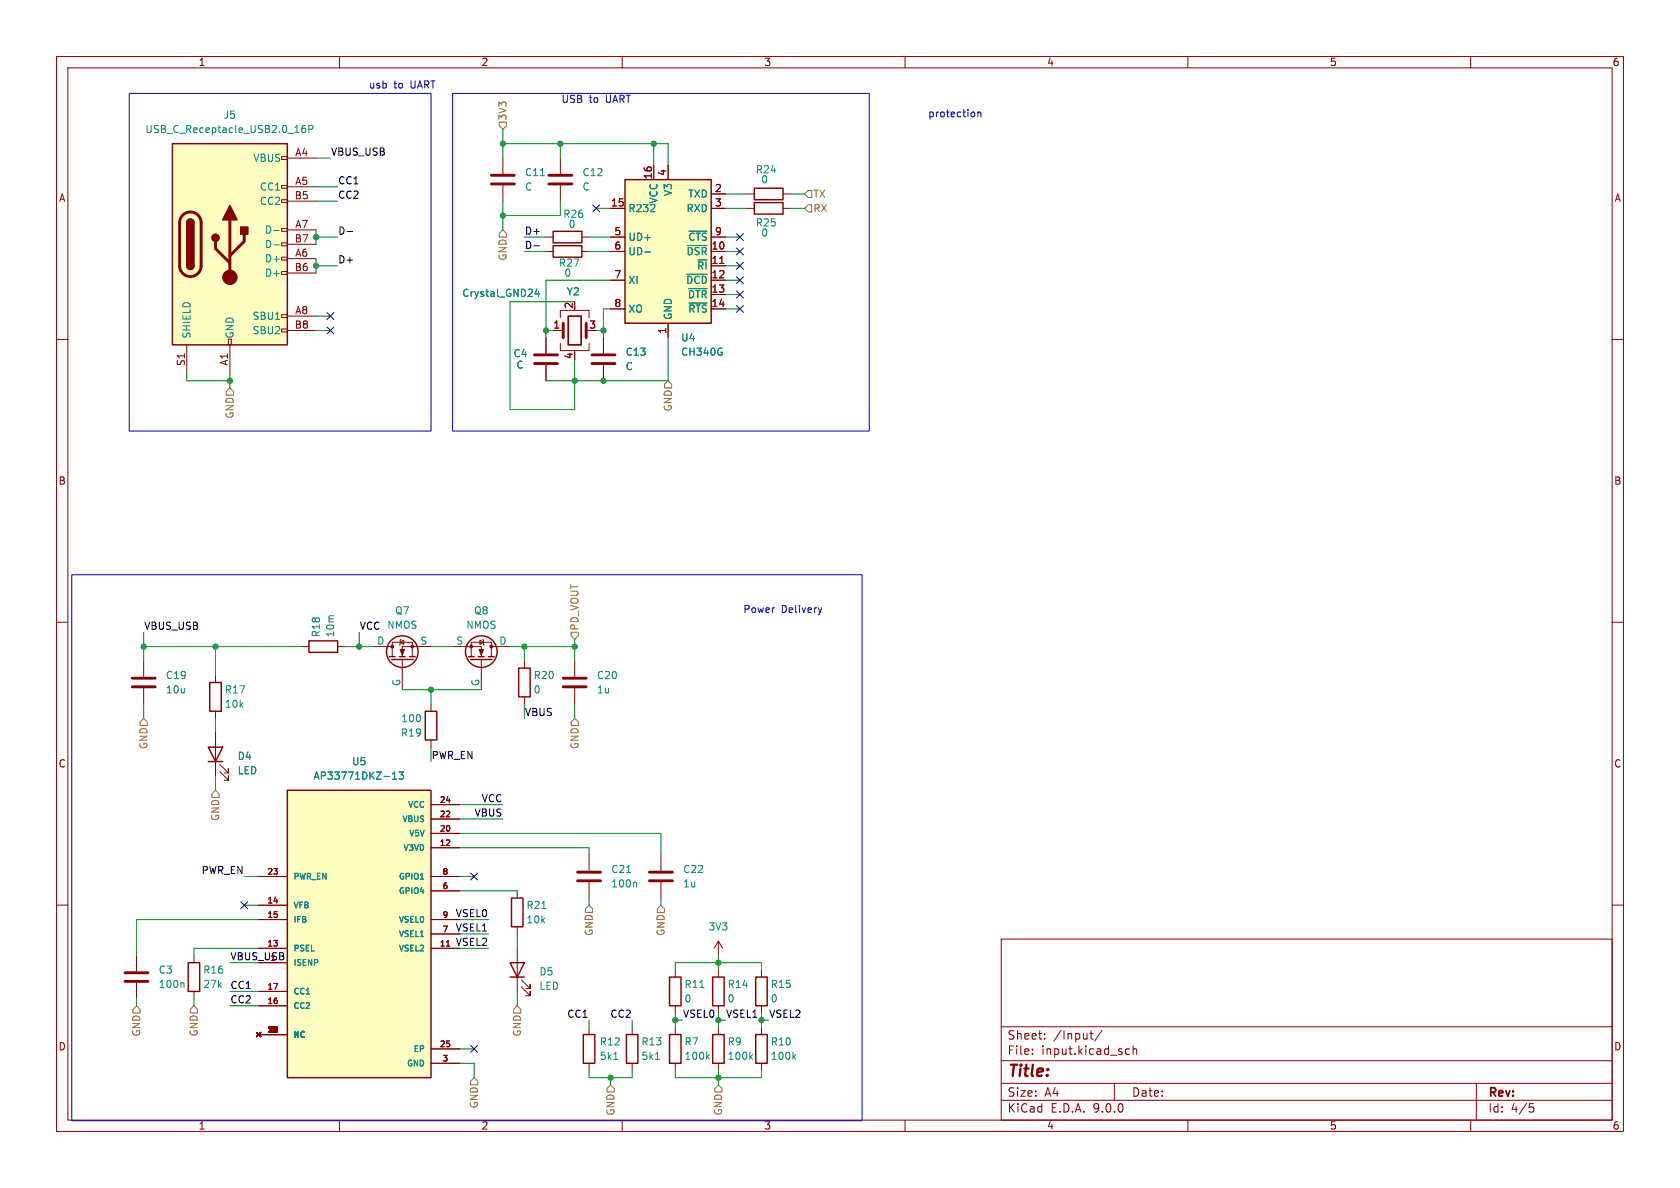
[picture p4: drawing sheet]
<svg xmlns="http://www.w3.org/2000/svg" width="297mm" height="210mm" viewBox="0 0 297 210" stroke-linecap="round" stroke-linejoin="round" font-family="sans-serif">
<g fill="none" stroke="#840000" stroke-width=".18">
<path d="M10 10h277v190h-277zM12 12h273v186h-273zM60 10v2M110 10v2M160 10v2M210 10v2M260 10v2M132.1 36.8h1.2M138.4 36.8h1.3M10 60h2M285 60h2M10 110h2"/>
<path d="M285 110h2M10 160h2M177 166h108v32h-108zM285 160h2M60 198v2M110 198v2M160 198v2M177 194.5h108M177 191.5h108M177 187.5h108M177 181.5h108M182.5 186.3v.1"/>
<path d="M182.5 185.5v.1M184.7 183.6v.1M184.7 182.8v.1M192.7 182.7h.5M192.9 182.2v1.3l.3 .2M194.8 182.1l-1.3 2M197 191.5v3M199 186.3l.2 .1 .5-.1M199.7 185.5l-.5-.1-.2 .1M200.3 185.5l.2-.1 .4 .1 .1 .9M200.3 184.9v1.5M210 198v2"/>
<path d="M260 198v2M261 191.5v6.5M270.4 195.1h.7M270.5 195.7h.4l.3 .3-.2 .5-.5 .1"/>
</g>
<path d="M133.3 35.8h5.1v2h-5.1z" fill="none" stroke="#840000" stroke-width=".25"/>
<path d="M30.5 25.4h20.3v35.6h-20.3z" fill="#ffffc2"/>
<g fill="none" stroke="#840000" stroke-width=".18">
<path d="M49.8 27.7h1v.5h-1zM49.8 32.8h1v.5h-1zM49.8 35.3h1v.5h-1zM50.8 27.9h5.1M50.8 33h5.1M50.8 35.6h5.1M40.4 59.9h.5v1.1h-.5zM49.8 40.4h1v.5h-1zM49.8 42.9h1v.5h-1zM49.8 45.5h1v.5h-1zM49.8 48h1v.5h-1zM49.8 55.6h1v.5h-1z"/>
<path d="M49.8 58.2h1v.5h-1zM50.8 40.6h5.1M50.8 43.2h5.1M50.8 45.7h5.1M50.8 48.3h5.1M50.8 55.9h5.1M50.8 58.4h5.1M96.5 44.5h1.3M96.5 59.7v2.8M97.8 58.4h1.8M99.1 56.1v-1.2h5v1.2M102.9 44.5h1.2"/>
<path d="M106.7 59.7v2.8M33 61v5M40.6 61v5M96.5 64.5v2.8M99.1 60.7v1.3h5v-1.3M101.6 62v.2M106.7 64.5v2.8M119.4 181.6v1.3M119.4 188v1.2M127 181.6v1.3M127 188v1.2M134.6 181.6v1.3"/>
<path d="M134.6 188v1.2"/>
</g>
<path d="M30.5 25.4h20.3v35.6h-20.3zM33 39.4a.64 .64 0 0 1 .7-.7 .64 .64 0 0 1 .6 .7M33 47a.64 .64 0 0 0 .7 .6 .64 .64 0 0 0 .6-.6M97.8 43.4h5.1v2.1h-5.1zM118.4 182.9h2v5.1h-2zM126 182.9h2v5.1h-2zM133.6 182.9h2v5.1h-2z" fill="none" stroke="#840000" stroke-width=".25"/>
<path d="M32.3 38a1.9 1.9 0 0 1 2.1-.4 1.9 1.9 0 0 1 1.2 1.8v7.6a1.91 1.91 0 0 1-1.9 1.9 1.91 1.91 0 0 1-2-1.9l.1-7.8 .1-.6zM40.6 38.9v10.1M38.1 42.7v1.2l2.5 2.6M43.2 41.4v1.3l-2.6 2.5M99.6 57.2v2.5M103.6 57.2v2.5M94.5 62.7h4.1M94.5 64.3h4.1M104.6 62.7h4.1M104.6 64.3h4.1" fill="none" stroke="#840000" stroke-width=".51"/>
<g fill="#840000" stroke="#840000" stroke-width=".25">
<path d="M33 39.4h1.3v7.6h-1.3z"/>
<path d="M33.2 38.9a.64 .64 0 0 1 .7-.1 .64 .64 0 0 1 .4 .6h-1.3z"/>
<path d="M33 47h1.3a.64 .64 0 0 1-.6 .6 .64 .64 0 0 1-.7-.6z"/>
<path d="M40.6 36.3l1.3 2.6h-2.5z"/>
<path d="M42.5 40.1h1.3v1.3h-1.3z"/>
<circle cx="38.1" cy="42" r=".63"/>
</g>
<circle cx="40.6" cy="49" r="1.27" fill="#840000" stroke="#840000" stroke-width=".18"/>
<path d="M53.9 22.2h-.3a.86 .86 0 0 0 0 1.2l.4-.1 .1-.4-.3-.2h-.3l-.2 .2M54.6 22.8h.6l.1-.2v-.3l-.7-.1v1.2M48.4 40.7h1M48.4 43.3h1M94.9 51.1l-.3 .9h.8M95.2 51.5v.9M125.1 186.8l.3 .5M125.4 186.4l-.5 .5M132.7 186.8l.3 .5M133 186.4l-.4 .5M140.3 186.8l.4 .5M140.7 186.4l-.5 .5" fill="none" stroke="#008484" stroke-width=".18"/>
<path d="M100.5 55.9h2.2v5.1h-2.2z" fill="none" stroke="#840000" stroke-width=".3"/>
<path d="M110.5 31.8h15.2v25.4h-15.2z" fill="#ffffc2"/>
<path d="M110.5 31.8h15.2v25.4h-15.2zM133.3 33.3h5.1v2h-5.1zM97.8 40.9h5.1v2h-5.1zM91.7 118.1h2v5.1h-2zM75.2 125.7h2v5.1h-2zM33.3 170.2h2v5.1h-2zM90.2 170.2h2.5l-1.3 2.5zM90.2 172.7h2.5" fill="none" stroke="#840000" stroke-width=".25"/>
<g fill="none" stroke="#840000" stroke-width=".18">
<path d="M88.9 27.9v2.8M88.9 32.8v2.8M99.1 27.9v2.8M99.1 32.8v2.8M107.9 36.8h2.6M115.6 29.2v2.6M118.1 29.2v2.6M125.7 36.8h2.6M125.7 34.3h2.6M132.1 34.3h1.2M138.4 34.3h1.3M96.5 41.9h1.3"/>
<path d="M102.9 41.9h1.2M107.9 41.9h2.6M107.9 44.5h2.6M107.9 49.5h2.6M107.9 54.6h2.6M118.1 57.2v2.5M125.7 41.9h2.6M125.7 44.5h2.6M125.7 49.5h2.6M125.7 54.6h2.6M125.7 47h2.6M125.7 52.1h2.6"/>
<path d="M127.2 46.6h.8M25.4 116.8v2.8M92.7 116.8v1.3M25.4 121.7v2.8M76.2 124.5v1.2M76.2 130.8v1.3M92.7 123.2v1.3M34.3 168.9v1.3M34.3 175.3v1.2M91.4 167.6v7.7M92.2 174.5l1.5 1.5v-.7v.7h-.7M92.2 173.2l1.5 1.6v-.8v.8h-.7"/>
<path d="M127 166.4l-.8 1.2M127 166.4l.8 1.2M127 166.4v2.5"/>
</g>
<path d="M95.5 31.1h.8M114 44.5h1M121.4 48.5h3.6M121.5 43.4h3.5M121.7 51h3.3M121.8 40.9h3.2M121.8 53.6h3.2" fill="none" stroke="#008484" stroke-width=".18"/>
<path d="M86.9 31h4M86.9 32.5h4M97 31h4.1M97 32.5h4.1M23.4 119.9h4M23.4 121.4h4" fill="none" stroke="#840000" stroke-width=".51"/>
<path d="M50.8 139.7h25.4v50.8h-25.4z" fill="#ffffc2"/>
<g fill="none" stroke="#840000" stroke-width=".25">
<path d="M54.6 113.3h5.1v2h-5.1zM68.8 116.1h1M69.2 116.6h3.8M70.6 116.1h1M72.4 116.1h1M82.8 116.1h1M83.2 116.6h3.8M84.6 116.1h1M86.4 116.1h1M36.8 132.1h2.6l-1.3 2.5zM36.8 134.6h2.6M37.1 120.7h2v5h-2z"/>
<path d="M50.8 139.7h25.4v50.8h-25.4zM90.4 158.8h2.1v5h-2.1zM118.4 172.7h2v5.1h-2zM126 172.7h2v5.1h-2zM133.6 172.7h2v5.1h-2zM103.1 182.9h2.1v5.1h-2.1zM110.7 182.9h2.1v5.1h-2.1z"/>
<circle cx="71.1" cy="115.2" r="2.79"/>
<circle cx="85.1" cy="115.2" r="2.79"/>
</g>
<g fill="none" stroke="#840000" stroke-width=".18">
<path d="M107.9 36.8h2.6M115.6 29.2v2.6M118.1 29.2v2.6M125.7 36.8h2.6M125.7 34.3h2.6M96.5 59.7v2.8M97.8 58.4h1.3M106.7 59.7v2.8M107.9 41.9h2.6M107.9 44.5h2.6M107.9 49.5h2.6M107.9 54.6h2.6"/>
<path d="M118.1 57.2v2.5M125.7 41.9h2.6M125.7 44.5h2.6M125.7 49.5h2.6M125.7 54.6h2.6M125.7 47h2.6M125.7 52.1h2.6M127.2 46.6h.8M96.5 64.5v2.8M106.7 64.5v2.8M38.1 119.4v1.3M53.3 114.3h1.3"/>
<path d="M59.7 114.3h1.3M66 114.3h3.3M69.3 116.1v-2.6h3.6v2.6M70.7 113.5l.7-.3v.7zM70.9 113l-.2 .2v.7l-.1 .1M71.1 116.6v5.3M76.2 114.3h-5.1v1.8M80 114.3h5.1v1.8M83.3 116.1v-2.6h3.6v2.6M84.8 113.2l.7 .3-.7 .4zM85.1 116.6v5.3M85.3 113l.2 .2v.7l.1 .1"/>
<path d="M86.9 114.3h3.3M101.6 116.8v2.8M38.1 125.7v1.3M38.1 129.5v7.7M38.9 136.4l1.5 1.5v-.7v.7h-.8M38.9 135.1l1.5 1.6v-.8v.8h-.8M101.6 121.7v2.8M45.7 154.9h5.1M76.2 154.9h5.1M76.2 142.2h5.1M76.2 144.8h5.1M76.2 147.3h5.1"/>
<path d="M76.2 149.9h5.1M76.2 157.5h5.1M91.4 157.5v1.3M104.1 151.1v2.8M104.1 156v2.8M116.8 151.1v2.8M116.8 156v2.8M24.1 168.9v2.8M24.1 173.7v2.8M45.7 160h5.1M45.7 162.6h5.1M45.7 167.6h5.1"/>
<path d="M45.7 170.2h5.1M45.7 175.3h5.1M45.7 177.8h5.1M76.2 162.6h5.1M76.2 167.6h5.1M76.2 165.1h5.1M78.9 167.3h.6M91.4 163.8v1.3M119.4 171.5v1.2M119.4 177.8v1.3M127 171.5v1.2M127 177.8v1.3"/>
<path d="M134.6 171.5v1.2M134.6 177.8v1.3M45.3 182.5l.8 .8M45.7 182.9h5.1M46.1 182.5l-.8 .8M76.2 185.4h5.1M76.2 188h5.1M104.1 181.6v1.3M104.1 188v1.2M111.8 181.6v1.3M111.8 188v1.2"/>
</g>
<g fill="none" stroke="#008484" stroke-width=".18">
<path d="M94.9 51.1l-.3 .9h.8M95.2 51.5v.9M114 44.5h1M121.4 48.5h3.6M121.5 43.4h3.5M121.7 51h3.3M121.8 40.9h3.2M121.8 53.6h3.2M69.4 137.7h.7M69.4 136.8l.4-.3v1.2M70.5 136.5h.8l-.4 .5 .4 .1v.5l-.2 .1-.6-.1M110.8 154.2h.7"/>
<path d="M112.4 155.9l.1 .2v.7M32.3 173.7l.2 .2v.7M95.8 160.6h.7M123.7 174.6h.8M108.5 187.3h.7M115.9 187.3h.7"/>
</g>
<path d="M99.6 119.9h4M99.6 121.4h4M102.1 154.2h4.1M102.1 155.7h4.1M114.8 154.2h4.1M114.8 155.7h4.1M22.1 172h4.1M22.1 173.5h4.1" fill="none" stroke="#840000" stroke-width=".51"/>
<g fill="#840000" stroke="#840000" stroke-width=".18">
<path d="M84.7 114.8h.8l-.4 1z"/>
<path d="M70.7 114.8h.8l-.4 1z"/>
<circle cx="86.9" cy="114.3" r=".25"/>
<circle cx="83.3" cy="114.3" r=".25"/>
<circle cx="69.3" cy="114.3" r=".25"/>
<circle cx="72.9" cy="114.3" r=".25"/>
</g>
<g fill="none" stroke="#848400" stroke-width=".18">
<path d="M88.3 21.6h1.2v.6l-.6 .7-.6-.7zM142.9 36.2h.6v1.3h-.6l-.7-.7zM142.9 33.7h.6v1.2h-.6l-.7-.6zM88.9 40.6l.6 .7v.6h-1.2v-.6zM40.6 68.6l.7 .6v.7h-1.3v-.7zM118.1 67.3l.6 .6v.7h-1.2v-.7zM101 111.8h1.2v.6l-.6 .6-.6-.6zM25.4 127l.6 .6v.7h-1.2v-.7zM38.1 139.7l.6 .6v.7h-1.2v-.7zM101.6 127l.6 .6v.7h-1.2v-.7zM24.1 177.8l.7 .6v.7h-1.3v-.7zM33.7 178.4l.6-.6 .6 .6v.7h-1.2z"/>
<path d="M91.4 177.8l.7 .6v.7h-1.3v-.7zM104.1 160l.7 .7v.6h-1.3v-.6zM116.2 160.7l.6-.7 .7 .7v.6h-1.3zM83.8 190.5l.7 .6v.7h-1.3v-.7zM107.9 191.8l.7 .6v.6h-1.3v-.6zM127 191.8l.6 .6v.6h-1.2v-.6z"/>
</g>
<path d="M61.4 40.9h.9M94.4 43.5h1" fill="none" stroke="#000" stroke-width=".18"/>
<g fill="none" stroke="#008400" stroke-width=".18">
<path d="M55.9 33h3.8M55.9 27.9h2.5M55.9 35.6h3.8M88.9 22.9v5M88.9 35.6v5M88.9 25.4h29.2v3.8M99.1 25.4v2.5M99.1 35.6v2.5h-10.2M105.4 36.8h2.5M115.6 25.4v3.8M128.3 34.3h3.8M128.3 36.8h3.8"/>
<path d="M139.7 34.3h2.5M139.7 36.8h2.5M55.9 40.6v2.6M55.9 45.7v2.6M55.9 41.9h3.8M55.9 55.9h2.5M55.9 47h3.8M55.9 58.4h2.5M92.7 44.5h3.8M92.7 41.9h3.8M96.5 58.4h1.3M101.6 53.3h-11.4v19.1h11.4v-8.9"/>
<path d="M104.1 44.5h3.8M104.1 41.9h3.8M105.4 58.4h1.3M107.9 54.6h-1.2v5.1M107.9 49.5h-11.4v10.2M118.1 59.7v7.6h-21.6M128.3 44.5h2.5M128.3 41.9h2.5M128.3 47h2.5M128.3 54.6h2.5M128.3 49.5h2.5M128.3 52.1h2.5"/>
<path d="M33 66v1.3h7.6M40.6 66v2.6M25.4 114.3h27.9M25.4 111.8v5M38.1 114.3v5.1M61 114.3h5M63.5 111.8v2.5M76.2 114.3h3.8M90.2 114.3h11.4M92.7 114.3v2.5M101.6 113v3.8M25.4 124.5v2.5"/>
<path d="M38.1 127v2.5M38.1 137.2v2.5M71.1 121.9h14M76.2 121.9v2.6M76.2 132.1v2.5M92.7 124.5v2.5M101.6 124.5v2.5M43.2 154.9h2.5M81.3 142.2h7.6M81.3 157.5h10.1M81.3 154.9h2.5M81.3 144.8h7.6"/>
<path d="M81.3 147.3h35.5v3.8M81.3 149.9h22.8v1.2M104.1 158.8v1.2M116.8 158.8v1.2M24.1 176.5v1.3M34.3 176.5v1.3M40.6 170.2h5.1M40.6 177.8h5.1M40.6 175.3h5.1M43.2 160h2.5M45.7 162.6h-21.6v6.3M45.7 167.6h-11.4v1.3"/>
<path d="M81.3 167.6h5.1M81.3 165.1h5.1M81.3 162.6h5.1M91.4 165.1v2.5M91.4 175.3v2.5M119.4 171.5v-1.3h15.2v1.3M119.4 179.1v2.5M127 168.9v2.6M127 179.1v2.5M134.6 179.1v2.5M81.3 188h2.5v2.5M81.3 185.4h2.5"/>
<path d="M104.1 180.3v1.3M104.1 189.2v1.3h7.7v-1.3M107.9 190.5v1.3M111.8 180.3v1.3M119.4 189.2v1.3h15.2v-1.3M119.4 180.3h1.2M127 189.2v2.6M127 180.3h1.3M134.6 180.3h1.3"/>
</g>
<g fill="none" stroke="#000084" stroke-width=".18">
<path d="M104.8 36.2l1.2 1.2M106 36.2l-1.2 1.2M57.8 55.3l1.2 1.2M57.8 57.8l1.2 1.2M59 55.3l-1.2 1.2M59 57.8l-1.2 1.2M130.2 51.5l1.2 1.2M130.2 48.9l1.2 1.2M130.2 54l1.2 1.2M130.2 46.4l1.2 1.2M130.2 43.8l1.2 1.3M130.2 41.3l1.2 1.2"/>
<path d="M131.4 51.5l-1.2 1.2M131.4 48.9l-1.2 1.2M131.4 54l-1.2 1.2M131.4 46.4l-1.2 1.2M131.4 43.8l-1.2 1.3M131.4 41.3l-1.2 1.2M42.6 159.4l1.2 1.2M43.8 159.4l-1.2 1.2M83.2 154.3l1.2 1.2M84.4 154.3l-1.2 1.2M83.2 184.8l1.2 1.2M84.4 184.8l-1.2 1.2"/>
</g>
<path d="M22.9 16.5h53.3v59.7h-53.3zM80 16.5h73.7v59.7h-73.7zM172.3 19.9v.6M172.9 19.8v.8M172.9 19.9l.2-.1 .3 .1v.7M12.7 101.6h139.7v96.5h-139.7zM145.3 107.4l-.3 .9" fill="none" stroke="#0000c2" stroke-width=".18"/>
<g fill="#008400" stroke="#008400" stroke-width=".18">
<circle cx="38.1" cy="114.3" r=".46"/>
<circle cx="25.4" cy="114.3" r=".46"/>
<circle cx="40.6" cy="67.3" r=".46"/>
<circle cx="76.2" cy="121.9" r=".46"/>
<circle cx="63.5" cy="114.3" r=".46"/>
<circle cx="127" cy="180.3" r=".46"/>
<circle cx="119.4" cy="180.3" r=".46"/>
<circle cx="127" cy="190.5" r=".46"/>
<circle cx="107.9" cy="190.5" r=".46"/>
<circle cx="127" cy="170.2" r=".46"/>
<circle cx="101.6" cy="114.3" r=".46"/>
<circle cx="134.6" cy="180.3" r=".46"/>
<circle cx="92.7" cy="114.3" r=".46"/>
<circle cx="55.9" cy="47" r=".46"/>
<circle cx="55.9" cy="41.9" r=".46"/>
<circle cx="106.7" cy="58.4" r=".46"/>
<circle cx="106.7" cy="67.3" r=".46"/>
<circle cx="96.5" cy="58.4" r=".46"/>
<circle cx="101.6" cy="67.3" r=".46"/>
<circle cx="115.6" cy="25.4" r=".46"/>
<circle cx="88.9" cy="25.4" r=".46"/>
<circle cx="99.1" cy="25.4" r=".46"/>
<circle cx="88.9" cy="38.1" r=".46"/>
</g>
<text font-size="2.8" fill="#840000" x="178" y="190.9">Title:</text>
<g font-size="2.1" fill="#840000">
<text x="178" y="184">Sheet:</text>
<text x="186.2" y="184">/Input/</text>
<text x="178" y="186.7">File:</text>
<text x="184.1" y="186.7">input.kicad_sch</text>
<text x="178" y="196.9">KiCad</text>
<text x="178" y="194.1">Size:</text>
<text x="184.7" y="194.1">A4</text>
<text x="185.7" y="196.9">E.D.A.</text>
<text x="193.3" y="196.9">9.0.0</text>
<text x="200" y="194.1">Date:</text>
<text x="263" y="194.3">Rev:</text>
<text x="263" y="196.9">Id:</text>
<text x="267.1" y="196.9">4/5</text>
</g>
<g font-size="1.8" fill="#840000">
<text x="35" y="11.9">1</text>
<text x="85" y="11.9">2</text>
<text x="135" y="11.9">3</text>
<text x="185" y="11.9">4</text>
<text x="235" y="11.9">5</text>
<text x="285" y="11.9">6</text>
<text x="52.1" y="27.7">A4</text>
<text x="10.3" y="35.9">A</text>
<text x="52" y="35.3">B5</text>
<text x="52.1" y="32.8">A5</text>
<text x="115.3" y="31.8" transform="rotate(-90 115.3 31.8)">16</text>
<text x="117.9" y="31.2" transform="rotate(-90 117.9 31.2)">4</text>
<text x="126.3" y="34">2</text>
<text x="285.3" y="35.9">A</text>
<text x="52.1" y="40.4">A7</text>
<text x="107.9" y="36.6">15</text>
<text x="108.5" y="41.7">5</text>
<text x="126.3" y="36.6">3</text>
<text x="126.3" y="41.7">9</text>
<text x="52" y="42.9">B7</text>
<text x="52.1" y="45.5">A6</text>
<text x="108.5" y="44.2">6</text>
<text x="125.7" y="44.2">10</text>
<text x="125.7" y="46.7">11</text>
<text x="52" y="48">B6</text>
<text x="108.5" y="49.3">7</text>
<text x="125.7" y="49.3">12</text>
<text x="125.7" y="51.8">13</text>
<text x="52" y="58.2">B8</text>
<text x="52.1" y="55.6">A8</text>
<text x="97.7" y="58.2">1</text>
<text x="101.3" y="54.7" transform="rotate(-90 101.3 54.7)">2</text>
<text x="104.1" y="58.2">3</text>
<text x="108.5" y="54.4">8</text>
<text x="117.9" y="59.1" transform="rotate(-90 117.9 59.1)">1</text>
<text x="125.7" y="54.4">14</text>
<text x="32.8" y="64.8" transform="rotate(-90 32.8 64.8)">S1</text>
<text x="40.4" y="64.8" transform="rotate(-90 40.4 64.8)">A1</text>
<text x="101.3" y="63.6" transform="rotate(-90 101.3 63.6)">4</text>
<text x="10.3" y="85.9">B</text>
<text x="285.3" y="85.9">B</text>
<text x="10.3" y="135.9">C</text>
<text x="285.3" y="135.9">C</text>
<text x="10.3" y="185.9">D</text>
<text x="285.3" y="185.9">D</text>
<text x="35" y="199.9">1</text>
<text x="85" y="199.9">2</text>
<text x="135" y="199.9">3</text>
<text x="185" y="199.9">4</text>
<text x="235" y="199.9">5</text>
<text x="285" y="199.9">6</text>
</g>
<g font-size="1.8" fill="#0000c2">
<text x="65.1" y="15.9">usb</text>
<text x="69.6" y="15.9">to</text>
<text x="72.7" y="15.9">UART</text>
<text x="99.2" y="18.4">USB</text>
<text x="104.2" y="18.4">to</text>
<text x="107.2" y="18.4">UART</text>
<text x="164" y="20.9">protection</text>
<text x="131.3" y="108.6">Power</text>
<text x="138.1" y="108.6">Delivery</text>
</g>
<g font-size="1.8" fill="#008484">
<text x="25.6" y="23.7">USB_C_Receptacle_USB2.0_16P</text>
<text x="39.4" y="21.2">J5</text>
<text x="44.7" y="28.8">VBUS</text>
<text x="45.8" y="33.9">CC1</text>
<text x="92.7" y="31.3">C11</text>
<text x="92.7" y="33.9">C</text>
<text x="102.9" y="31.3">C12</text>
<text x="102.9" y="33.9">C</text>
<text x="119" y="34.8" transform="rotate(-90 119 34.8)">V3</text>
<text x="121.6" y="35.2">TXD</text>
<text x="133.5" y="30.8">R24</text>
<text x="134.5" y="32.6">0</text>
<text x="45.8" y="36.4">CC2</text>
<text x="46.7" y="41.5">D-</text>
<text x="99.5" y="38.7">R26</text>
<text x="100.4" y="40.5">0</text>
<text x="111" y="37.7">R232</text>
<text x="116.4" y="36.1" transform="rotate(-90 116.4 36.1)">VCC</text>
<text x="121.3" y="37.7">RXD</text>
<text x="133.5" y="40.2">R25</text>
<text x="46.7" y="44">D-</text>
<text x="46.7" y="46.6">D+</text>
<text x="98.7" y="47.3">R27</text>
<text x="111" y="42.8">UD+</text>
<text x="111" y="45.3">UD-</text>
<text x="121.3" y="45.3">~{DSR}</text>
<text x="121.6" y="42.8">~{CTS}</text>
<text x="123.1" y="47.9">~{RI}</text>
<text x="134.5" y="42">0</text>
<text x="46.7" y="49.1">D+</text>
<text x="81.6" y="52.7">Crystal_GND24</text>
<text x="99.7" y="49.1">0</text>
<text x="100.1" y="52.4">Y2</text>
<text x="111" y="50.4">XI</text>
<text x="121.2" y="50.4">~{DCD}</text>
<text x="121.5" y="52.9">~{DTR}</text>
<text x="33.9" y="59.9" transform="rotate(-90 33.9 59.9)">SHIELD</text>
<text x="41.5" y="59.9" transform="rotate(-90 41.5 59.9)">GND</text>
<text x="44.6" y="56.7">SBU1</text>
<text x="44.6" y="59.3">SBU2</text>
<text x="111" y="55.5">XO</text>
<text x="119" y="56.6" transform="rotate(-90 119 56.6)">GND</text>
<text x="121.6" y="55.5">~{RTS}</text>
<text x="90.7" y="63.3">C4</text>
<text x="91.2" y="65.4">C</text>
<text x="110.5" y="63.1">C13</text>
<text x="110.5" y="65.6">C</text>
<text x="120.3" y="60.6">U4</text>
<text x="120.3" y="63.1">CH340G</text>
<text x="56.7" y="112.8" transform="rotate(-90 56.7 112.8)">R18</text>
<text x="59.3" y="112.8" transform="rotate(-90 59.3 112.8)">10m</text>
<text x="69.7" y="108.8">Q7</text>
<text x="82.3" y="111.4">NMOS</text>
<text x="83.7" y="108.8">Q8</text>
<text x="66.6" y="114">D</text>
<text x="74.2" y="114">S</text>
<text x="80.6" y="114">S</text>
<text x="88.2" y="114">D</text>
<text x="29.2" y="120.2">C19</text>
<text x="29.2" y="122.8">10u</text>
<text x="39.6" y="125.3">10k</text>
<text x="39.6" y="122.8">R17</text>
<text x="70.9" y="121.4" transform="rotate(-90 70.9 121.4)">G</text>
<text x="84.8" y="121.4" transform="rotate(-90 84.8 121.4)">G</text>
<text x="94.2" y="122.8">0</text>
<text x="94.2" y="120.2">R20</text>
<text x="105.4" y="122.8">1u</text>
<text x="105.4" y="120.2">C20</text>
<text x="70.8" y="130.4">R19</text>
<text x="70.8" y="127.9">100</text>
<text x="41.9" y="134.5">D4</text>
<text x="41.9" y="137.1">LED</text>
<text x="62.1" y="135.5">U5</text>
<text x="55.3" y="138">AP33771DKZ-13</text>
<text x="108" y="154.5">C21</text>
<text x="120.7" y="154.5">C22</text>
<text x="93" y="160.9">R21</text>
<text x="108" y="157.1">100n</text>
<text x="120.7" y="157.1">1u</text>
<text x="93" y="163.4">10k</text>
<text x="125.1" y="164.7">3V3</text>
<text x="27.9" y="172.3">C3</text>
<text x="35.8" y="172.3">R16</text>
<text x="95.3" y="172.6">D5</text>
<text x="27.9" y="174.9">100n</text>
<text x="35.8" y="174.9">27k</text>
<text x="95.3" y="175.2">LED</text>
<text x="120.9" y="177.4">0</text>
<text x="120.9" y="174.9">R11</text>
<text x="128.5" y="177.4">0</text>
<text x="128.5" y="174.9">R14</text>
<text x="136.2" y="177.4">0</text>
<text x="136.2" y="174.9">R15</text>
<text x="105.9" y="185">R12</text>
<text x="113.3" y="185">R13</text>
<text x="120.9" y="185">R7</text>
<text x="128.5" y="185">R9</text>
<text x="136.2" y="185">R10</text>
<text x="105.9" y="187.6">5k1</text>
<text x="113.3" y="187.6">5k1</text>
<text x="120.9" y="187.6">100k</text>
<text x="128.5" y="187.6">100k</text>
<text x="136.2" y="187.6">100k</text>
</g>
<g font-size="1.8" fill="#848400">
<text x="89.8" y="21.4" transform="rotate(-90 89.8 21.4)">3V3</text>
<text x="143.7" y="35.2">TX</text>
<text x="143.7" y="37.7">RX</text>
<text x="89.8" y="46.2" transform="rotate(-90 89.8 46.2)">GND</text>
<text x="41.5" y="74.1" transform="rotate(-90 41.5 74.1)">GND</text>
<text x="119" y="72.8" transform="rotate(-90 119 72.8)">GND</text>
<text x="102.5" y="111.6" transform="rotate(-90 102.5 111.6)">PD_VOUT</text>
<text x="26.3" y="132.5" transform="rotate(-90 26.3 132.5)">GND</text>
<text x="102.5" y="132.5" transform="rotate(-90 102.5 132.5)">GND</text>
<text x="39" y="145.2" transform="rotate(-90 39 145.2)">GND</text>
<text x="105" y="165.6" transform="rotate(-90 105 165.6)">GND</text>
<text x="117.7" y="165.6" transform="rotate(-90 117.7 165.6)">GND</text>
<text x="25" y="183.3" transform="rotate(-90 25 183.3)">GND</text>
<text x="35.2" y="183.3" transform="rotate(-90 35.2 183.3)">GND</text>
<text x="92.3" y="183.3" transform="rotate(-90 92.3 183.3)">GND</text>
<text x="84.7" y="196" transform="rotate(-90 84.7 196)">GND</text>
<text x="108.8" y="197.3" transform="rotate(-90 108.8 197.3)">GND</text>
<text x="127.9" y="197.3" transform="rotate(-90 127.9 197.3)">GND</text>
</g>
<g font-size="1.8">
<text x="58.4" y="27.6">VBUS_USB</text>
<text x="59.7" y="35.2">CC2</text>
<text x="59.7" y="32.7">CC1</text>
<text x="59.7" y="41.6">D-</text>
<text x="92.7" y="41.6">D+</text>
<text x="59.7" y="46.6">D+</text>
<text x="92.7" y="44.1">D-</text>
<text x="25.4" y="111.4">VBUS_USB</text>
<text x="63.5" y="111.4">VCC NMOS</text>
<text x="92.7" y="126.7">VBUS</text>
<text x="76.2" y="134.3">PWR_EN</text>
<text x="85.1" y="141.9">VCC</text>
<text x="83.8" y="144.4">VBUS</text>
<text x="35.5" y="154.6">PWR_EN</text>
<text x="80.5" y="167.3">VSEL2</text>
<text x="80.5" y="162.2">VSEL0</text>
<text x="80.5" y="164.8">VSEL1</text>
<text x="40.6" y="169.8">VBUS_USB</text>
<text x="40.6" y="174.9">CC1</text>
<text x="40.6" y="177.5">CC2</text>
<text x="100.2" y="180">CC1</text>
<text x="107.8" y="180">CC2</text>
<text x="120.6" y="180">VSEL0</text>
<text x="128.3" y="180">VSEL1</text>
<text x="135.9" y="180">VSEL2</text>
</g>
<g font-size="1.4" fill="#008484">
<text x="72" y="143">VCC</text>
<text x="71" y="145.5">VBUS</text>
<text x="72.2" y="148.1">V5V</text>
<text x="51.8" y="155.7">PWR_EN</text>
<text x="70.4" y="155.7">GPIO1</text>
<text x="71.2" y="150.6">V3VD</text>
<text x="51.8" y="160.8">VFB</text>
<text x="70.4" y="158.2">GPIO4</text>
<text x="51.8" y="163.3">IFB</text>
<text x="70.4" y="163.3">VSEL0</text>
<text x="70.4" y="165.8">VSEL1</text>
<text x="51.8" y="168.4">PSEL</text>
<text x="51.8" y="170.9">ISENP</text>
<text x="70.4" y="168.4">VSEL2</text>
<text x="51.8" y="176">CC1</text>
<text x="51.8" y="178.5">CC2</text>
<text x="51.8" y="183.6">NC</text>
<text x="71.8" y="188.7">GND</text>
<text x="73" y="186.2">EP</text>
</g>
<g font-size="1.4" fill="#840000">
<text x="77.6" y="142">24</text>
<text x="77.6" y="144.5">22</text>
<text x="77.6" y="147.1">20</text>
<text x="77.6" y="149.6">12</text>
<text x="47.2" y="154.7">23</text>
<text x="78.1" y="154.7">8</text>
<text x="47.2" y="159.8">14</text>
<text x="78.1" y="157.2">6</text>
<text x="47.2" y="162.3">15</text>
<text x="47.2" y="167.4">13</text>
<text x="77.6" y="167.4">11</text>
<text x="78.1" y="162.3">9</text>
<text x="78.1" y="164.8">7</text>
<text x="47.6" y="169.9">1</text>
<text x="47.2" y="175">17</text>
<text x="47.2" y="177.5">16</text>
<text x="47.6" y="182.6">58</text>
<text x="47.6" y="182.6">5</text>
<text x="77.6" y="185.2">25</text>
<text x="78.1" y="187.7">3</text>
</g>
</svg>
